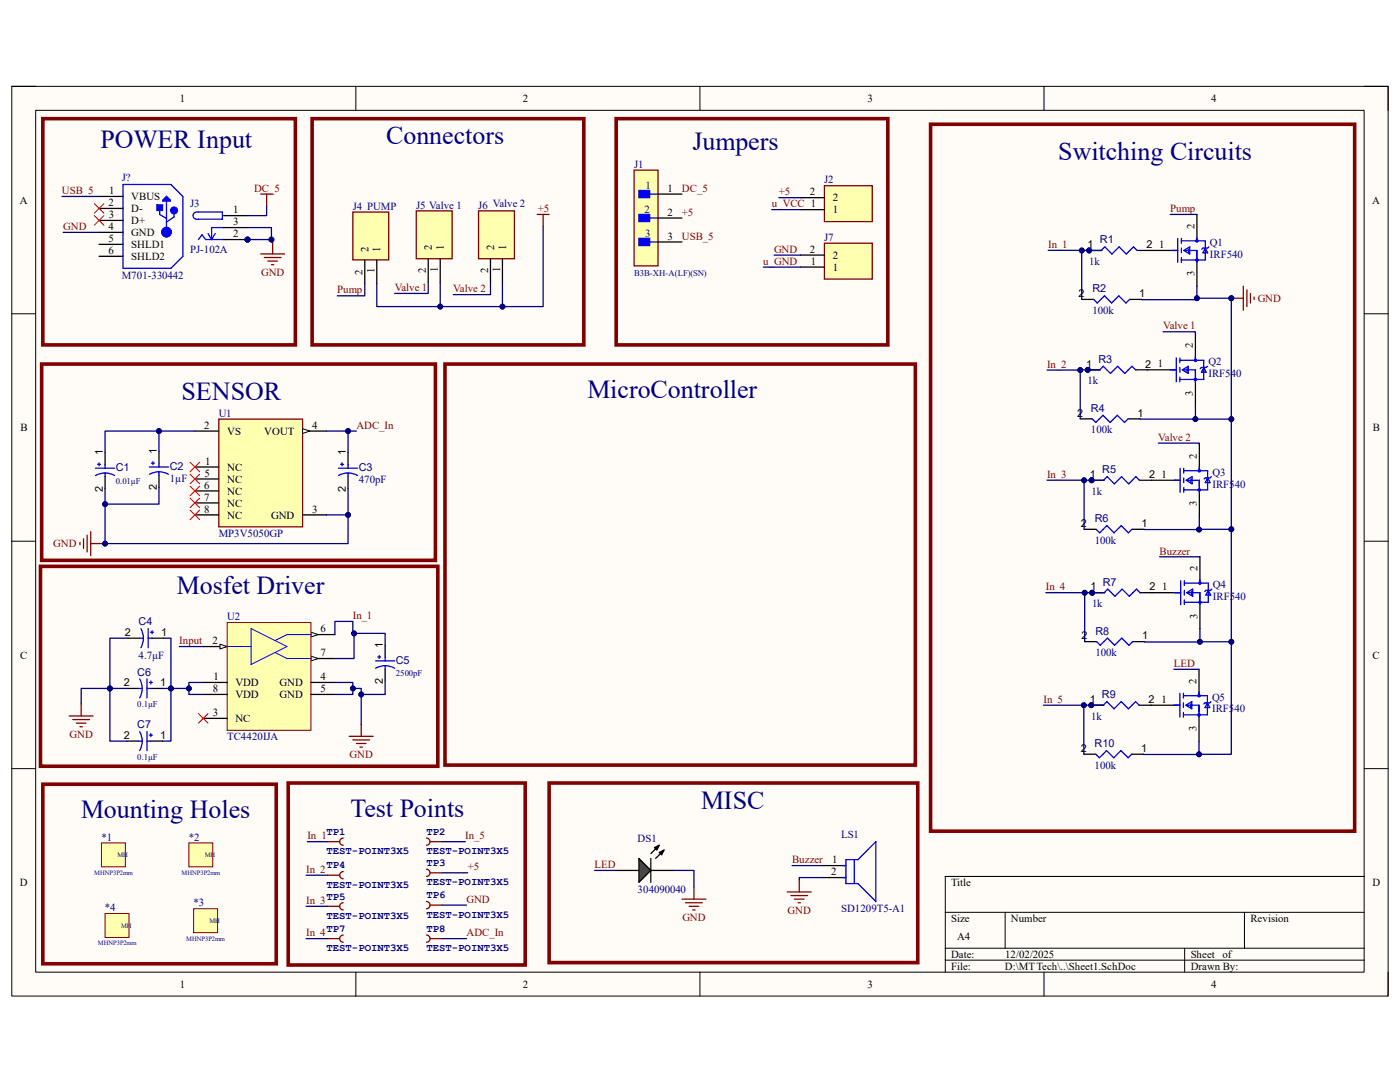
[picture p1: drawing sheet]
<svg xmlns="http://www.w3.org/2000/svg" width="279mm" height="216mm" viewBox="0 0 279 216" stroke-linecap="round" stroke-linejoin="round" font-family="sans-serif">
<path d="M2.3 17.2h274.7v181.6h-274.7z" fill-rule="evenodd" fill="#fffcf8"/>
<path d="M2.3 17.2h274.7v181.6h-274.7z" fill="none" stroke="#000" stroke-width=".2"/>
<path d="M7.1 22h265.1v172h-265.1z" fill-rule="evenodd" fill="#fffcf8"/>
<g fill="none" stroke="#000" stroke-width=".2">
<path d="M2.3 17.2h4.8M71 17.2v4.8M139.7 17.2v4.8M208.4 17.2v4.8M272.2 17.2h4.8v4.8M7.1 22h265.1v172h-265.1zM2.3 62.6h4.8M272.2 62.6h4.8M2.3 108h4.8M272.2 108h4.8M2.3 153.4h4.8M272.2 153.4h4.8"/>
<path d="M272.2 174.9h-83.6v19.1M71 194v4.8M139.7 194v4.8M188.6 182h83.6M188.6 189.2h83.6M188.6 191.6h83.6M200.6 182v7.2M208.4 194v4.8M236.4 189.2v4.8M248.4 182v7.2M277 194v4.8"/>
</g>
<path d="M20.2 168.2h4.8v4.8h-4.8z" fill-rule="evenodd" fill="#ffffb0"/>
<path d="M20.2 168.2h4.8v4.8h-4.8z" fill="none" stroke="#800000" stroke-width=".2"/>
<path d="M229.3 50h4.8M238.9 42.8v4.8M238.9 52.4v4.7M122.7 173.7h4.8M129.9 173.7h4.8M164 172.7h4.8M164.1 175.1h4.7" fill="none" stroke="#000" stroke-width=".25"/>
<g fill="none" stroke="#00f" stroke-width=".25">
<path d="M233.8 50h1.2M235 47.6v4.8M235.8 47.6v.9M235.8 49.5v1M235.8 51.4v1M235.8 48.1h4.7v3.8h-4.7M236.2 50l1.2-.7v1.4zM236.5 50h2.4v2.4M237.2 49.7v.8M238.9 47.3v.8M240.5 49.5l.5 1h-.9zM241.3 49.3l-.3 .2h-.9l-.3 .2"/>
<path d="M168.1 172.7h.7M168.1 175.1h.7M168.8 171.5h2.4l3.6-3.6v12l-3.6-3.6h-2.4zM170.5 171.5v4.8"/>
<circle cx="238.9" cy="51.9" r=".24"/>
<circle cx="238.9" cy="48.1" r=".24"/>
</g>
<path d="M127.5 171.3l2.4 2.4-2.4 2.4z" fill="#00bf00"/>
<path d="M127.5 171.3l2.4 2.4-2.4 2.4zM129.9 171.3v4.8M130.6 169.1l1-.4-.5 .9zM131.6 170.1l.9-.5-.5 1zM131.6 168.7l-1.7 1.6M132.5 169.6l-1.7 1.7" fill="none" stroke="#000" stroke-width=".25"/>
<path d="M130.6 169.1l1-.4-.5 .9zM131.6 170.1l.9-.5-.5 1z" fill="#000"/>
<path d="M43.7 83.6h16.7v21.5h-16.7z" fill-rule="evenodd" fill="#ffffb0"/>
<path d="M43.7 83.6h16.7v21.5h-16.7z" fill="none" stroke="#800000" stroke-width=".25"/>
<path d="M38.9 93.2h4.8M38.9 95.6h4.8M38.9 98h4.8M60.4 86h4.8M38.9 100.4h4.8M38.9 102.7h4.8" fill="none" stroke="#000" stroke-width=".25"/>
<path d="M60.4 85.5l1.4 .5-1.4 .5z" fill="#f8fcff"/>
<path d="M60.4 85.5l1.4 .5-1.4 .5z" fill="none" stroke="#000" stroke-width=".2"/>
<path d="M38.9 86h4.8M60.4 102.7h4.8" fill="none" stroke="#000" stroke-width=".25"/>
<circle cx="49.4" cy="47.8" r=".48" fill="#000080"/>
<circle cx="49.4" cy="47.8" r=".48" fill="none" stroke="#000080" stroke-width=".2"/>
<path d="M38.7 42.5l.6-.2h5.1v1.4h-4.8a.77 .77 0 0 1-.9-.2 .77 .77 0 0 1 0-1zM39.6 47.8l.7-1 .7 1h3.6M41.5 46.6l.7 1.2M42.9 46.6l-.7 1.2M44.6 45.4h-2.4v2.4" fill="none" stroke="#00f" stroke-width=".25"/>
<path d="M44.6 45.4h4.8M44.6 47.8h4.8" fill="none" stroke="#000" stroke-width=".25"/>
<circle cx="49.4" cy="47.8" r=".48" fill="#000080"/>
<circle cx="49.4" cy="47.8" r=".48" fill="none" stroke="#000080" stroke-width=".2"/>
<path d="M44.6 43h4.8" fill="none" stroke="#000" stroke-width=".25"/>
<path d="M185.7 24.8h84.7v141.1h-84.7z" fill="none" stroke="#800000" stroke-width=".72"/>
<path d="M65.4 167.9h2.4M68.5 167.2a.72 .72 0 0 0-.7 .7 .72 .72 0 0 0 .7 .8" fill="none" stroke="#800000" stroke-width=".25"/>
<circle cx="217.4" cy="50" r=".48" fill="#000080"/>
<circle cx="217.4" cy="50" r=".48" fill="none" stroke="#000080" stroke-width=".2"/>
<path d="M217.4 50h2.4M226.9 50h2.4" fill="none" stroke="#000" stroke-width=".25"/>
<circle cx="217.4" cy="50" r=".48" fill="#000080"/>
<circle cx="217.4" cy="50" r=".48" fill="none" stroke="#000080" stroke-width=".2"/>
<g fill="none" stroke="#00f" stroke-width=".25">
<path d="M218.3 59.7l.7 .8 1.4-1.5 1.4 1.5 1.5-1.5 1.4 1.5 .7-.8M219.8 50l.7-.7 1.4 1.4 1.4-1.4 1.5 1.4 1.4-1.4 .7 .7M233.6 73.8h1.1M234.7 71.4v4.8M235.5 71.4v1M235.5 73.3v1M235.5 75.2v1M235.5 71.9h4.7v3.8h-4.7M235.9 73.8l1.2-.7v1.4zM236.2 73.8h2.4v2.4M236.9 73.6v.7M238.6 71.2v.7"/>
<path d="M240.2 73.3l.5 1h-.9zM241 73.1l-.3 .2h-.9l-.3 .3"/>
<circle cx="238.6" cy="71.9" r=".24"/>
<circle cx="238.6" cy="75.7" r=".24"/>
</g>
<path d="M215.9 59.7h2.4M225.4 59.7h2.4M229 73.8h4.8M238.6 66.6v4.8M238.6 76.2v4.8" fill="none" stroke="#000" stroke-width=".25"/>
<circle cx="217.1" cy="73.8" r=".48" fill="#000080"/>
<circle cx="217.1" cy="73.8" r=".48" fill="none" stroke="#000080" stroke-width=".2"/>
<path d="M217.1 73.8h2.4M226.6 73.8h2.4" fill="none" stroke="#000" stroke-width=".25"/>
<circle cx="217.1" cy="73.8" r=".48" fill="#000080"/>
<circle cx="217.1" cy="73.8" r=".48" fill="none" stroke="#000080" stroke-width=".2"/>
<g fill="none" stroke="#00f" stroke-width=".25">
<path d="M219.5 73.8l.7-.7 1.4 1.4 1.4-1.4 1.5 1.4 1.4-1.4 .7 .7M218 83.6l.7 .7 1.4-1.4 1.5 1.4 1.4-1.4 1.4 1.4 .7-.7M234.3 95.8h1.2M235.5 93.4v4.8M236.2 93.4v1M236.2 95.4v.9M236.2 97.3v.9M236.2 93.9h4.8v3.8h-4.8M236.7 95.8l1.2-.7v1.5zM237 95.8h2.4v2.4M237.7 95.6v.7M239.4 93.2v.7"/>
<path d="M241 95.4l.5 .9h-1zM241.7 95.1l-.2 .3h-1l-.2 .2"/>
<circle cx="239.3" cy="97.8" r=".24"/>
<circle cx="239.3" cy="93.9" r=".24"/>
</g>
<path d="M215.6 83.6h2.4M225.1 83.6h2.4M229.8 95.8h4.8M239.4 88.7v4.7M239.4 98.2v4.8" fill="none" stroke="#000" stroke-width=".25"/>
<circle cx="217.8" cy="95.8" r=".48" fill="#000080"/>
<circle cx="217.8" cy="95.8" r=".48" fill="none" stroke="#000080" stroke-width=".2"/>
<path d="M217.8 95.8h2.4M227.4 95.8h2.4" fill="none" stroke="#000" stroke-width=".25"/>
<circle cx="217.8" cy="95.8" r=".48" fill="#000080"/>
<circle cx="217.8" cy="95.8" r=".48" fill="none" stroke="#000080" stroke-width=".2"/>
<g fill="none" stroke="#00f" stroke-width=".25">
<path d="M220.2 95.8l.8-.7 1.4 1.5 1.4-1.5 1.5 1.5 1.4-1.5 .7 .7M218.7 105.6l.8 .7 1.4-1.4 1.4 1.4 1.5-1.4 1.4 1.4 .7-.7M234.5 118.3h1.1M235.6 115.9v4.7M236.4 115.9v.9M236.4 117.8v.9M236.4 119.7v.9M236.4 116.4h4.7v3.8h-4.7M236.8 118.3l1.2-.8v1.5zM237.1 118.3h2.4v2.3M237.8 118v.7M239.5 115.6v.8"/>
<path d="M241.1 117.8l.5 .9h-.9zM241.9 117.5l-.3 .3h-.9l-.3 .2"/>
<circle cx="239.5" cy="116.4" r=".24"/>
<circle cx="239.5" cy="120.2" r=".24"/>
</g>
<path d="M216.4 105.6h2.3M225.9 105.6h2.4M229.9 118.3h4.8M239.5 111.1v4.8M239.5 120.6v4.8" fill="none" stroke="#000" stroke-width=".25"/>
<circle cx="218" cy="118.3" r=".48" fill="#000080"/>
<circle cx="218" cy="118.3" r=".48" fill="none" stroke="#000080" stroke-width=".2"/>
<path d="M218 118.3h2.4M227.5 118.3h2.4" fill="none" stroke="#000" stroke-width=".25"/>
<circle cx="218" cy="118.3" r=".48" fill="#000080"/>
<circle cx="218" cy="118.3" r=".48" fill="none" stroke="#000080" stroke-width=".2"/>
<g fill="none" stroke="#00f" stroke-width=".25">
<path d="M220.4 118.3l.7-.8 1.4 1.5 1.4-1.5 1.5 1.5 1.4-1.5 .7 .8M218.9 128l.7 .8 1.4-1.5 1.4 1.5 1.5-1.5 1.4 1.5 .7-.8M235.5 138.3v4.8M236.2 138.3v1M236.2 138.8h4.8v3.8h-4.8M239.3 138.1v.7M234.3 140.7h1.2M236.2 140.2v1M236.2 142.2v.9M236.7 140.7l1.1-.7v1.4zM236.9 140.7h2.4v2.4M237.6 140.5v.7"/>
<path d="M241 140.2l.4 1h-.9zM241.7 140l-.3 .2h-.9l-.3 .3"/>
<circle cx="239.3" cy="138.8" r=".24"/>
<circle cx="239.3" cy="142.6" r=".24"/>
</g>
<path d="M216.5 128h2.4M226 128h2.4M239.3 133.6v4.7M229.7 140.7h4.8M239.3 143.1v4.8" fill="none" stroke="#000" stroke-width=".25"/>
<circle cx="217.8" cy="140.7" r=".48" fill="#000080"/>
<circle cx="217.8" cy="140.7" r=".48" fill="none" stroke="#000080" stroke-width=".2"/>
<path d="M217.8 140.7h2.4M227.3 140.7h2.4" fill="none" stroke="#000" stroke-width=".25"/>
<circle cx="217.8" cy="140.7" r=".48" fill="#000080"/>
<circle cx="217.8" cy="140.7" r=".48" fill="none" stroke="#000080" stroke-width=".2"/>
<path d="M218.7 150.5l.7 .7 1.4-1.4 1.5 1.4 1.4-1.4 1.4 1.4 .7-.7M220.2 140.7l.7-.7 1.4 1.4 1.5-1.4 1.4 1.4 1.4-1.4 .7 .7" fill="none" stroke="#00f" stroke-width=".25"/>
<path d="M216.3 150.5h2.4M225.8 150.5h2.4" fill="none" stroke="#000" stroke-width=".25"/>
<path d="M245.7 59.5h2.4M248.1 57.1v4.8M248.8 57.8v3.4M249.6 58.6v1.9M250.3 59.3v.4" fill="none" stroke="#800000" stroke-width=".25"/>
<circle cx="245.7" cy="59.5" r=".48" fill="#000080"/>
<circle cx="245.7" cy="59.5" r=".48" fill="none" stroke="#000080" stroke-width=".2"/>
<path d="M37.7 168.2h4.8v4.8h-4.8z" fill-rule="evenodd" fill="#ffffb0"/>
<path d="M37.7 168.2h4.8v4.8h-4.8z" fill="none" stroke="#800000" stroke-width=".2"/>
<path d="M21 182.3h4.7v4.8h-4.7z" fill-rule="evenodd" fill="#ffffb0"/>
<path d="M21 182.3h4.7v4.8h-4.7z" fill="none" stroke="#800000" stroke-width=".2"/>
<path d="M38.6 181.3h4.8v4.8h-4.8z" fill-rule="evenodd" fill="#ffffb0"/>
<path d="M38.6 181.3h4.8v4.8h-4.8z" fill="none" stroke="#800000" stroke-width=".2"/>
<path d="M8.6 23.7h50.3v45.1h-50.3zM62.3 23.7h54.2v45.1h-54.2zM8.3 72.6h78.6v39.2h-78.6zM88.8 72.6h93.9v80.1h-93.9zM8.6 156.5h46.5v35.8h-46.5zM57.5 156.2h47.3v36.4h-47.3zM109.6 156.2h73.6v35.9h-73.6z" fill="none" stroke="#800000" stroke-width=".72"/>
<path d="M52 38.7h2.4M53.2 38.7v2.4M52 50.7h4.8M52.7 51.4h3.4M53.5 52.1h1.9M54.2 52.8h.4M54.4 48.3v2.4" fill="none" stroke="#800000" stroke-width=".25"/>
<path d="M40.6 129h4.7" fill="none" stroke="#000" stroke-width=".25"/>
<path d="M43.9 128.5l1.4 .5-1.4 .5z" fill="#f8fcff"/>
<path d="M43.9 128.5l1.4 .5-1.4 .5z" fill="none" stroke="#000" stroke-width=".2"/>
<path d="M62.1 126.6h4.7" fill="none" stroke="#000" stroke-width=".25"/>
<path d="M62.1 126.1l1.4 .5-1.4 .5z" fill="#f8fcff"/>
<path d="M62.1 126.1l1.4 .5-1.4 .5z" fill="none" stroke="#000" stroke-width=".2"/>
<path d="M62.1 131.4h4.7" fill="none" stroke="#000" stroke-width=".25"/>
<path d="M62.1 130.9l1.4 .5-1.4 .5z" fill="#f8fcff"/>
<path d="M62.1 130.9l1.4 .5-1.4 .5z" fill="none" stroke="#000" stroke-width=".2"/>
<path d="M45.3 124.2h16.8v21.5h-16.8z" fill-rule="evenodd" fill="#ffffb0"/>
<path d="M45.3 124.2h16.8v21.5h-16.8z" fill="none" stroke="#800000" stroke-width=".2"/>
<path d="M45.3 129h4.8M50.1 125.4l7.2 3.6-7.2 3.6zM54.9 130.2l2.4 1.2h4.8M62.1 126.6h-4.8l-2.4 1.2" fill="none" stroke="#00f" stroke-width=".2"/>
<g fill="none" stroke="#000" stroke-width=".25">
<path d="M21 90.3v2.4M21 95.1v2.4M31.7 90.1v2.4M31.7 94.9v2.3M69.5 90.3v2.4M69.5 95.1v2.4M25.3 137.4h2.4M25.5 127.3h2.4M30.1 137.4h2.3M30.3 127.3h2.4M40.6 136.2h4.7M40.6 138.6h4.7"/>
<path d="M62.1 136.2h4.7M62.1 138.6h4.7M76.9 128.8v2.4M76.9 133.6v2.3M25.3 147.9h2.4M30.1 147.9h2.3M40.6 143.3h4.7"/>
</g>
<g fill="none" stroke="#00f" stroke-width=".25">
<path d="M19.1 93.4h3.8M19.5 92.6h.6M19.8 92.4v.5M21 94.4l-.8 .1-1.1 .4M21 94.4l.8 .1 1.1 .4M21 92.7v.7M21 94.4v.7M29.8 93.2h3.8M30.2 92.4h.6M30.5 92.1v.6M31.7 94.1l.8 .1 1.1 .4M31.7 94.1l-.8 .1-1.1 .4"/>
<path d="M31.7 92.5v.7M31.7 94.1v.8M67.5 93.4h3.9M68 92.6h.6M68.3 92.4v.5M69.5 94.4l-.8 .1-1.1 .4M69.5 94.4l.7 .1 1.2 .4M69.5 92.7v.7M69.5 94.4v.7M27.7 137.4h.7M27.9 135.5l.4 1.1 .1 .8M27.9 127.3h.7"/>
<path d="M28.1 125.4l.4 1.2 .1 .7M28.4 137.4l-.1 .8-.4 1.1M28.6 127.3l-.1 .8-.4 1.1M29.3 135.5v3.8M29.3 137.4h.8M29.6 125.4v3.8M29.6 127.3h.7M29.8 136.2h.6M30.1 126.1h.5M30.1 135.9v.6M30.3 125.8v.6M75 131.9h3.8"/>
<path d="M75.4 131.1h.6M75.7 130.8v.6M76.9 132.8l-1.2 .2-.7 .3M76.9 132.8l1.1 .2 .8 .3M76.9 131.2v.7M76.9 132.8v.8M27.7 147.9h.7M27.9 146l.4 1.1 .1 .8M28.4 147.9l-.1 .8-.4 1.1M29.3 146v3.8M29.3 147.9h.8M29.8 146.7h.6"/>
<path d="M30.1 146.4v.6"/>
</g>
<path d="M37.9 92.2l1.9 1.9M37.9 94.6l1.9 1.9M37.9 97l1.9 1.9M37.9 99.4l1.9 1.9M39.8 92.2l-1.9 1.9M39.8 94.6l-1.9 1.9M39.8 97l-1.9 1.9M39.8 99.4l-1.9 1.9M37.9 101.8l1.9 1.9M39.8 101.8l-1.9 1.9M39.6 142.4l1.9 1.9M41.5 142.4l-1.9 1.9" fill="none" stroke="#f00" stroke-width=".2"/>
<g fill="none" stroke="#800000" stroke-width=".25">
<path d="M16 108.2v.5M16.7 107.5v1.9M17.4 106.8v3.3M18.1 106.1v4.8M18.1 108.5h2.4M13.8 142.9h4.8M14.5 143.6h3.4M15.2 144.3h2M16 145h.4M16.2 140.5v2.4M69.7 146.9h4.8M70.4 147.6h3.4"/>
<path d="M71.1 148.4h1.9M71.9 149.1h.4M72.1 144.5v2.4"/>
</g>
<path d="M8.1 113h79.3v39.9h-79.3z" fill="none" stroke="#800000" stroke-width=".72"/>
<path d="M70.4 42.3h7.2v9.6h-7.2z" fill-rule="evenodd" fill="#ffffb0"/>
<path d="M70.4 42.3h7.2v9.6h-7.2z" fill="none" stroke="#800000" stroke-width=".25"/>
<path d="M72.8 51.9v4.7M75.2 51.9v4.7" fill="none" stroke="#000" stroke-width=".25"/>
<path d="M83.1 42.1h7.1v9.5h-7.1z" fill-rule="evenodd" fill="#ffffb0"/>
<path d="M83.1 42.1h7.1v9.5h-7.1z" fill="none" stroke="#800000" stroke-width=".25"/>
<path d="M85.5 51.6v4.8M87.9 51.6v4.8" fill="none" stroke="#000" stroke-width=".25"/>
<path d="M95.5 42.1h7.2v9.5h-7.2z" fill-rule="evenodd" fill="#ffffb0"/>
<g fill="none" stroke="#800000" stroke-width=".25">
<path d="M95.5 42.1h7.2v9.5h-7.2zM107.2 42.8h2.4M108.4 42.8v2.4M65.4 174.6h2.4M68.5 173.9a.72 .72 0 0 0-.7 .7 .72 .72 0 0 0 .7 .8M85.1 167.2a.72 .72 0 0 1 .7 .7 .72 .72 0 0 1-.7 .8M85.1 173.4a.72 .72 0 0 1 .7 .8 .72 .72 0 0 1-.7 .7M85.1 179.9a.72 .72 0 0 1 .7 .7 .72 .72 0 0 1-.7 .7M85.8 167.9h2.4M85.8 174.2h2.4M136.1 179.4h4.8M138.5 177v2.4"/>
<path d="M157.1 178h4.8M157.8 178.7h3.4M158.6 179.4h1.9M159.5 175.6v2.4M65.4 180.8h2.4M65.4 187.3h2.4M68.5 180.1a.72 .72 0 0 0-.7 .7 .72 .72 0 0 0 .7 .8M68.5 186.6a.72 .72 0 0 0-.7 .7 .72 .72 0 0 0 .7 .7M85.1 186.6a.72 .72 0 0 1 .7 .7 .72 .72 0 0 1-.7 .7M85.8 187.3h2.4M85.8 180.6h2.4M136.8 180.1h3.4"/>
<path d="M137.5 180.8h1.9M138.3 181.6h.4M159.3 180.1h.4"/>
</g>
<path d="M97.9 51.6v4.8M100.3 51.6v4.8" fill="none" stroke="#000" stroke-width=".25"/>
<path d="M123 23.7h54.2v45.1h-54.2z" fill="none" stroke="#800000" stroke-width=".72"/>
<path d="M164.5 37.1h9.6v7.1h-9.6z" fill-rule="evenodd" fill="#ffffb0"/>
<path d="M164.5 37.1h9.6v7.1h-9.6z" fill="none" stroke="#800000" stroke-width=".25"/>
<path d="M159.7 39.4h4.8M159.7 41.8h4.8" fill="none" stroke="#000" stroke-width=".25"/>
<path d="M164.5 48.5h9.6v7.2h-9.6z" fill-rule="evenodd" fill="#ffffb0"/>
<path d="M164.5 48.5h9.6v7.2h-9.6z" fill="none" stroke="#800000" stroke-width=".25"/>
<path d="M159.7 53.3h4.8M159.7 50.9h4.8" fill="none" stroke="#000" stroke-width=".25"/>
<path d="M126.5 33.9h4.8v19.2h-4.8z" fill-rule="evenodd" fill="#ffffb0"/>
<path d="M126.5 33.9h4.8v19.2h-4.8z" fill="none" stroke="#800000" stroke-width=".25"/>
<path d="M127.5 38h2.2v1.4h-2.2z" fill-rule="evenodd" fill="#00f"/>
<path d="M127.5 38h2.2v1.4h-2.2zM129.7 38.7h1.6" fill="none" stroke="#00f" stroke-width=".25"/>
<path d="M127.5 42.8h2.2v1.4h-2.2z" fill-rule="evenodd" fill="#00f"/>
<path d="M127.5 42.8h2.2v1.4h-2.2zM129.7 43.5h1.6" fill="none" stroke="#00f" stroke-width=".25"/>
<path d="M127.5 47.6h2.2v1.4h-2.2z" fill-rule="evenodd" fill="#00f"/>
<path d="M24.6 36.8h9.5l2.4 2.4v11.9l-2.4 2.4M32.7 39.9h1.3M33.2 39.2l.8 .7v.2h-1.5v-.2zM33.2 39.4l.4 .3h-.7l.3-.2M31.9 41.7v1.1l1.3 .8M33.2 40.1v6.2M34.7 42.4v.9l-1.5 1M127.5 47.6h2.2v1.4h-2.2zM129.7 48.3h1.6" fill="none" stroke="#00f" stroke-width=".25"/>
<path d="M19.8 39.2h4.8M131.3 38.7h4.8M19.8 41.6h4.8M19.8 44h4.8M19.8 46.4h4.8M19.8 48.8h4.8M19.8 51.1h4.8M131.3 43.5h4.8M131.3 48.3h4.8" fill="none" stroke="#000" stroke-width=".25"/>
<path d="M31.3 40.9h1.1v1.1h-1.1z" fill-rule="evenodd" fill="#00f"/>
<path d="M24.6 36.8v16.7h9.5M31.3 40.9h1.1v1.1h-1.1z" fill="none" stroke="#00f" stroke-width=".25"/>
<g fill="none" stroke="#00f" stroke-width="1.2">
<circle cx="33.2" cy="46.3" r=".48"/>
<circle cx="34.7" cy="42" r=".19"/>
</g>
<path d="M18.8 40.6l1.9 1.9M18.8 43l1.9 1.9M20.7 40.6l-1.9 1.9M20.7 43l-1.9 1.9" fill="none" stroke="#f00" stroke-width=".2"/>
<path d="M209.2 50h10.7" fill="none" stroke="#000080" stroke-width=".25"/>
<circle cx="215.9" cy="50" r=".48" fill="#000080"/>
<circle cx="215.9" cy="50" r=".48" fill="none" stroke="#000080" stroke-width=".2"/>
<circle cx="217.4" cy="50" r=".48" fill="#000080"/>
<circle cx="217.4" cy="50" r=".48" fill="none" stroke="#000080" stroke-width=".2"/>
<path d="M215.9 50v9.7" fill="none" stroke="#000080" stroke-width=".25"/>
<circle cx="215.9" cy="50" r=".48" fill="#000080"/>
<circle cx="215.9" cy="50" r=".48" fill="none" stroke="#000080" stroke-width=".2"/>
<path d="M209 95.8h11.4" fill="none" stroke="#000080" stroke-width=".25"/>
<circle cx="216.4" cy="95.8" r=".48" fill="#000080"/>
<circle cx="216.4" cy="95.8" r=".48" fill="none" stroke="#000080" stroke-width=".2"/>
<circle cx="217.8" cy="95.8" r=".48" fill="#000080"/>
<circle cx="217.8" cy="95.8" r=".48" fill="none" stroke="#000080" stroke-width=".2"/>
<path d="M216.4 95.8v9.8" fill="none" stroke="#000080" stroke-width=".25"/>
<circle cx="216.4" cy="95.8" r=".48" fill="#000080"/>
<circle cx="216.4" cy="95.8" r=".48" fill="none" stroke="#000080" stroke-width=".2"/>
<path d="M208.7 118.3h11.8" fill="none" stroke="#000080" stroke-width=".25"/>
<circle cx="216.5" cy="118.3" r=".48" fill="#000080"/>
<circle cx="216.5" cy="118.3" r=".48" fill="none" stroke="#000080" stroke-width=".2"/>
<circle cx="218" cy="118.3" r=".48" fill="#000080"/>
<circle cx="218" cy="118.3" r=".48" fill="none" stroke="#000080" stroke-width=".2"/>
<path d="M216.5 118.3v9.7" fill="none" stroke="#000080" stroke-width=".25"/>
<circle cx="216.5" cy="118.3" r=".48" fill="#000080"/>
<circle cx="216.5" cy="118.3" r=".48" fill="none" stroke="#000080" stroke-width=".2"/>
<path d="M239.5 125.4v2.7l-11.1-.1" fill="none" stroke="#000080" stroke-width=".25"/>
<circle cx="239.5" cy="128.1" r=".48" fill="#000080"/>
<circle cx="239.5" cy="128.1" r=".48" fill="none" stroke="#000080" stroke-width=".2"/>
<path d="M208.2 140.7h12.1" fill="none" stroke="#000080" stroke-width=".25"/>
<circle cx="216.3" cy="140.7" r=".48" fill="#000080"/>
<circle cx="216.3" cy="140.7" r=".48" fill="none" stroke="#000080" stroke-width=".2"/>
<circle cx="217.8" cy="140.7" r=".48" fill="#000080"/>
<circle cx="217.8" cy="140.7" r=".48" fill="none" stroke="#000080" stroke-width=".2"/>
<path d="M216.3 140.7v9.8" fill="none" stroke="#000080" stroke-width=".25"/>
<circle cx="216.3" cy="140.7" r=".48" fill="#000080"/>
<circle cx="216.3" cy="140.7" r=".48" fill="none" stroke="#000080" stroke-width=".2"/>
<path d="M238.9 57.1v2.4" fill="none" stroke="#000080" stroke-width=".25"/>
<circle cx="238.9" cy="59.5" r=".48" fill="#000080"/>
<circle cx="238.9" cy="59.5" r=".48" fill="none" stroke="#000080" stroke-width=".2"/>
<path d="M238.6 81v2.6" fill="none" stroke="#000080" stroke-width=".25"/>
<circle cx="238.6" cy="83.6" r=".48" fill="#000080"/>
<circle cx="238.6" cy="83.6" r=".48" fill="none" stroke="#000080" stroke-width=".2"/>
<path d="M245.7 59.5v24.1h-18.2" fill="none" stroke="#000080" stroke-width=".25"/>
<circle cx="238.6" cy="83.6" r=".48" fill="#000080"/>
<circle cx="238.6" cy="83.6" r=".48" fill="none" stroke="#000080" stroke-width=".2"/>
<circle cx="245.7" cy="83.6" r=".48" fill="#000080"/>
<circle cx="245.7" cy="83.6" r=".48" fill="none" stroke="#000080" stroke-width=".2"/>
<circle cx="245.7" cy="59.5" r=".48" fill="#000080"/>
<circle cx="245.7" cy="59.5" r=".48" fill="none" stroke="#000080" stroke-width=".2"/>
<path d="M239.3 147.9v2.6" fill="none" stroke="#000080" stroke-width=".25"/>
<circle cx="239.3" cy="150.5" r=".48" fill="#000080"/>
<circle cx="239.3" cy="150.5" r=".48" fill="none" stroke="#000080" stroke-width=".2"/>
<path d="M245.7 59.5h-6.8v.3l-11.1-.1" fill="none" stroke="#000080" stroke-width=".25"/>
<circle cx="238.9" cy="59.5" r=".48" fill="#000080"/>
<circle cx="238.9" cy="59.5" r=".48" fill="none" stroke="#000080" stroke-width=".2"/>
<circle cx="245.7" cy="59.5" r=".48" fill="#000080"/>
<circle cx="245.7" cy="59.5" r=".48" fill="none" stroke="#000080" stroke-width=".2"/>
<path d="M245.7 128.1v22.4h-17.5" fill="none" stroke="#000080" stroke-width=".25"/>
<circle cx="239.3" cy="150.5" r=".48" fill="#000080"/>
<circle cx="239.3" cy="150.5" r=".48" fill="none" stroke="#000080" stroke-width=".2"/>
<circle cx="245.7" cy="128.1" r=".48" fill="#000080"/>
<circle cx="245.7" cy="128.1" r=".48" fill="none" stroke="#000080" stroke-width=".2"/>
<path d="M245.7 105.6v22.5h-6.2" fill="none" stroke="#000080" stroke-width=".25"/>
<circle cx="239.5" cy="128.1" r=".48" fill="#000080"/>
<circle cx="239.5" cy="128.1" r=".48" fill="none" stroke="#000080" stroke-width=".2"/>
<circle cx="245.7" cy="128.1" r=".48" fill="#000080"/>
<circle cx="245.7" cy="128.1" r=".48" fill="none" stroke="#000080" stroke-width=".2"/>
<circle cx="245.7" cy="105.6" r=".48" fill="#000080"/>
<circle cx="245.7" cy="105.6" r=".48" fill="none" stroke="#000080" stroke-width=".2"/>
<path d="M245.7 83.6v22l-6.4 .1" fill="none" stroke="#000080" stroke-width=".25"/>
<circle cx="239.3" cy="105.7" r=".48" fill="#000080"/>
<circle cx="239.3" cy="105.7" r=".48" fill="none" stroke="#000080" stroke-width=".2"/>
<circle cx="245.7" cy="105.6" r=".48" fill="#000080"/>
<circle cx="245.7" cy="105.6" r=".48" fill="none" stroke="#000080" stroke-width=".2"/>
<circle cx="245.7" cy="83.6" r=".48" fill="#000080"/>
<circle cx="245.7" cy="83.6" r=".48" fill="none" stroke="#000080" stroke-width=".2"/>
<path d="M239.4 103v2.7l-11.1-.1" fill="none" stroke="#000080" stroke-width=".25"/>
<circle cx="239.3" cy="105.7" r=".48" fill="#000080"/>
<circle cx="239.3" cy="105.7" r=".48" fill="none" stroke="#000080" stroke-width=".2"/>
<path d="M49.4 45.4h4.8v2.9h.2M233.6 42.8h5.3M232.1 66.2h6.5v.4M231.2 88.4h8.2v.3M231.4 111.1h8.1M234.3 133.6h5" fill="none" stroke="#000080" stroke-width=".25"/>
<circle cx="54.2" cy="47.8" r=".48" fill="#000080"/>
<circle cx="54.2" cy="47.8" r=".48" fill="none" stroke="#000080" stroke-width=".2"/>
<path d="M49.2 47.8h.2" fill="none" stroke="#000080" stroke-width=".25"/>
<circle cx="49.4" cy="47.8" r=".48" fill="#000080"/>
<circle cx="49.4" cy="47.8" r=".48" fill="none" stroke="#000080" stroke-width=".2"/>
<path d="M49.4 47.8h4.8" fill="none" stroke="#000080" stroke-width=".25"/>
<circle cx="54.2" cy="47.8" r=".48" fill="#000080"/>
<circle cx="54.2" cy="47.8" r=".48" fill="none" stroke="#000080" stroke-width=".2"/>
<circle cx="49.4" cy="47.8" r=".48" fill="#000080"/>
<circle cx="49.4" cy="47.8" r=".48" fill="none" stroke="#000080" stroke-width=".2"/>
<path d="M53.2 41.1v1.9h-3.8M38.9 86h-17.9v4.3" fill="none" stroke="#000080" stroke-width=".25"/>
<circle cx="31.7" cy="86" r=".48" fill="#000080"/>
<circle cx="31.7" cy="86" r=".48" fill="none" stroke="#000080" stroke-width=".2"/>
<path d="M31.7 97.2v3.4h-10.7v-3.1" fill="none" stroke="#000080" stroke-width=".25"/>
<circle cx="21" cy="100.6" r=".48" fill="#000080"/>
<circle cx="21" cy="100.6" r=".48" fill="none" stroke="#000080" stroke-width=".2"/>
<path d="M69.5 97.5v5.2h-4.3" fill="none" stroke="#000080" stroke-width=".25"/>
<circle cx="69.5" cy="102.7" r=".48" fill="#000080"/>
<circle cx="69.5" cy="102.7" r=".48" fill="none" stroke="#000080" stroke-width=".2"/>
<path d="M31.7 86v4.1" fill="none" stroke="#000080" stroke-width=".25"/>
<circle cx="31.7" cy="86" r=".48" fill="#000080"/>
<circle cx="31.7" cy="86" r=".48" fill="none" stroke="#000080" stroke-width=".2"/>
<path d="M21 100.6v7.9" fill="none" stroke="#000080" stroke-width=".25"/>
<circle cx="21" cy="108.5" r=".48" fill="#000080"/>
<circle cx="21" cy="108.5" r=".48" fill="none" stroke="#000080" stroke-width=".2"/>
<circle cx="21" cy="100.6" r=".48" fill="#000080"/>
<circle cx="21" cy="100.6" r=".48" fill="none" stroke="#000080" stroke-width=".2"/>
<path d="M69.5 102.7v5.8h-49" fill="none" stroke="#000080" stroke-width=".25"/>
<circle cx="21" cy="108.5" r=".48" fill="#000080"/>
<circle cx="21" cy="108.5" r=".48" fill="none" stroke="#000080" stroke-width=".2"/>
<circle cx="69.5" cy="102.7" r=".48" fill="#000080"/>
<circle cx="69.5" cy="102.7" r=".48" fill="none" stroke="#000080" stroke-width=".2"/>
<path d="M65.2 86h5.9" fill="none" stroke="#000080" stroke-width=".25"/>
<circle cx="69.5" cy="86" r=".48" fill="#000080"/>
<circle cx="69.5" cy="86" r=".48" fill="none" stroke="#000080" stroke-width=".2"/>
<path d="M69.5 86v4.3" fill="none" stroke="#000080" stroke-width=".25"/>
<circle cx="69.5" cy="86" r=".48" fill="#000080"/>
<circle cx="69.5" cy="86" r=".48" fill="none" stroke="#000080" stroke-width=".2"/>
<path d="M32.4 137.4h1.7M35.8 129h4.8" fill="none" stroke="#000080" stroke-width=".25"/>
<circle cx="34.1" cy="137.4" r=".48" fill="#000080"/>
<circle cx="34.1" cy="137.4" r=".48" fill="none" stroke="#000080" stroke-width=".2"/>
<path d="M32.7 127.3h1.4v20.6h-1.7" fill="none" stroke="#000080" stroke-width=".25"/>
<circle cx="34.1" cy="137.4" r=".48" fill="#000080"/>
<circle cx="34.1" cy="137.4" r=".48" fill="none" stroke="#000080" stroke-width=".2"/>
<path d="M40.6 136.2h-2.9v1.2" fill="none" stroke="#000080" stroke-width=".25"/>
<circle cx="37.7" cy="137.4" r=".48" fill="#000080"/>
<circle cx="37.7" cy="137.4" r=".48" fill="none" stroke="#000080" stroke-width=".2"/>
<path d="M25.5 127.3h-3.6v20.6h3.4" fill="none" stroke="#000080" stroke-width=".25"/>
<circle cx="21.9" cy="137.4" r=".48" fill="#000080"/>
<circle cx="21.9" cy="137.4" r=".48" fill="none" stroke="#000080" stroke-width=".2"/>
<path d="M21.9 137.4h3.4" fill="none" stroke="#000080" stroke-width=".25"/>
<circle cx="21.9" cy="137.4" r=".48" fill="#000080"/>
<circle cx="21.9" cy="137.4" r=".48" fill="none" stroke="#000080" stroke-width=".2"/>
<path d="M34.1 137.4h3.6v1.2h2.9" fill="none" stroke="#000080" stroke-width=".25"/>
<circle cx="34.1" cy="137.4" r=".48" fill="#000080"/>
<circle cx="34.1" cy="137.4" r=".48" fill="none" stroke="#000080" stroke-width=".2"/>
<circle cx="37.7" cy="137.4" r=".48" fill="#000080"/>
<circle cx="37.7" cy="137.4" r=".48" fill="none" stroke="#000080" stroke-width=".2"/>
<path d="M66.8 136.2h3.6v2.4h-3.6" fill="none" stroke="#000080" stroke-width=".25"/>
<circle cx="70.4" cy="137.4" r=".48" fill="#000080"/>
<circle cx="70.4" cy="137.4" r=".48" fill="none" stroke="#000080" stroke-width=".2"/>
<path d="M70.4 137.4h1.7v7.1" fill="none" stroke="#000080" stroke-width=".25"/>
<circle cx="70.4" cy="137.4" r=".48" fill="#000080"/>
<circle cx="70.4" cy="137.4" r=".48" fill="none" stroke="#000080" stroke-width=".2"/>
<circle cx="72.1" cy="138.6" r=".48" fill="#000080"/>
<circle cx="72.1" cy="138.6" r=".48" fill="none" stroke="#000080" stroke-width=".2"/>
<path d="M21.9 137.4h-5.7v3.1" fill="none" stroke="#000080" stroke-width=".25"/>
<circle cx="21.9" cy="137.4" r=".48" fill="#000080"/>
<circle cx="21.9" cy="137.4" r=".48" fill="none" stroke="#000080" stroke-width=".2"/>
<path d="M66.8 126.6v-2.6h3.6v2.4h.3v5h-3.9" fill="none" stroke="#000080" stroke-width=".25"/>
<circle cx="70.7" cy="126.4" r=".48" fill="#000080"/>
<circle cx="70.7" cy="126.4" r=".48" fill="none" stroke="#000080" stroke-width=".2"/>
<path d="M76.9 135.9v2.7h-4.8" fill="none" stroke="#000080" stroke-width=".25"/>
<circle cx="72.1" cy="138.6" r=".48" fill="#000080"/>
<circle cx="72.1" cy="138.6" r=".48" fill="none" stroke="#000080" stroke-width=".2"/>
<path d="M70.7 126.4h6.2v2.4" fill="none" stroke="#000080" stroke-width=".25"/>
<circle cx="70.7" cy="126.4" r=".48" fill="#000080"/>
<circle cx="70.7" cy="126.4" r=".48" fill="none" stroke="#000080" stroke-width=".2"/>
<path d="M108.4 45.2v16h-33.2v-4.6" fill="none" stroke="#000080" stroke-width=".25"/>
<circle cx="87.9" cy="61.2" r=".48" fill="#000080"/>
<circle cx="87.9" cy="61.2" r=".48" fill="none" stroke="#000080" stroke-width=".2"/>
<circle cx="100.3" cy="61.2" r=".48" fill="#000080"/>
<circle cx="100.3" cy="61.2" r=".48" fill="none" stroke="#000080" stroke-width=".2"/>
<path d="M87.9 56.4v4.8" fill="none" stroke="#000080" stroke-width=".25"/>
<circle cx="87.9" cy="61.2" r=".48" fill="#000080"/>
<circle cx="87.9" cy="61.2" r=".48" fill="none" stroke="#000080" stroke-width=".2"/>
<path d="M100.3 56.4v4.8" fill="none" stroke="#000080" stroke-width=".25"/>
<circle cx="100.3" cy="61.2" r=".48" fill="#000080"/>
<circle cx="100.3" cy="61.2" r=".48" fill="none" stroke="#000080" stroke-width=".2"/>
<path d="M72.8 56.6v2.4h-5.5M85.5 56.4v2.1h-6.7M97.9 56.4v2.4h-7.4M209 73.8h6.6" fill="none" stroke="#000080" stroke-width=".25"/>
<circle cx="215.6" cy="73.8" r=".48" fill="#000080"/>
<circle cx="215.6" cy="73.8" r=".48" fill="none" stroke="#000080" stroke-width=".2"/>
<path d="M219.6 73.8h-4v9.8" fill="none" stroke="#000080" stroke-width=".25"/>
<circle cx="215.6" cy="73.8" r=".48" fill="#000080"/>
<circle cx="215.6" cy="73.8" r=".48" fill="none" stroke="#000080" stroke-width=".2"/>
<circle cx="217.1" cy="73.8" r=".48" fill="#000080"/>
<circle cx="217.1" cy="73.8" r=".48" fill="none" stroke="#000080" stroke-width=".2"/>
<g fill="none" stroke="#000080" stroke-width=".25">
<path d="M12.4 39.2h7.4M155.4 39.4h4.3M12.6 46.4h7.2M152.3 53.3h7.4M154 41.8h5.7M154.5 50.9h5.2M61.1 174.6h4.3M61.3 167.9h4.1M88.2 167.9h4.7M88.2 174.2h5.1M118.7 173.7h4M134.7 173.7h3.8v3.3"/>
<path d="M158.1 172.7h5.9M164.1 175.1h-4.6v.5M61.1 180.8h4.3M61.1 187.3h4.3M88.2 187.3h4.9M88.2 180.6h4.9"/>
</g>
<g font-size="5.2" fill="#000080">
<text x="20" y="29.5">POWER Input</text>
<text x="77.1" y="28.8">Connectors</text>
<text x="138.2" y="30">Jumpers</text>
<text x="211.2" y="31.9">Switching Circuits</text>
<text x="36.2" y="79.9">SENSOR</text>
<text x="117.2" y="79.4">MicroController</text>
<text x="35.3" y="118.6">Mosfet Driver</text>
<text x="139.9" y="161.3">MISC</text>
<text x="16.2" y="163.2">Mounting Holes</text>
<text x="69.9" y="163">Test Points</text>
</g>
<g font-size="2.2">
<text x="35.9" y="20.4">1</text>
<text x="104.4" y="20.4">2</text>
<text x="173.1" y="20.4">3</text>
<text x="241.7" y="20.4">4</text>
<text x="3.9" y="40.6">A</text>
<text x="21.6" y="41.1">2</text>
<text x="21.8" y="38.7">1</text>
<text x="26.2" y="39.9">VBUS</text>
<text x="133.2" y="38.3">1</text>
<text x="161.6" y="39">2</text>
<text x="166.2" y="40.2">2</text>
<text x="273.9" y="40.6">A</text>
<text x="21.6" y="45.9">4</text>
<text x="21.7" y="43.5">3</text>
<text x="26.2" y="42.3">D-</text>
<text x="26.2" y="44.7">D+</text>
<text x="26.2" y="47.1">GND</text>
<text x="46.5" y="45">3</text>
<text x="46.5" y="47.3">2</text>
<text x="46.5" y="42.5">1</text>
<text x="133.2" y="43.1">2</text>
<text x="133.2" y="47.8">3</text>
<text x="166.2" y="42.5">1</text>
<text x="238.4" y="45.7" transform="rotate(-90 238.4 45.7)">2</text>
<text x="21.6" y="50.7">6</text>
<text x="21.7" y="48.3">5</text>
<text x="26.2" y="49.5">SHLD1</text>
<text x="26.2" y="51.9">SHLD2</text>
<text x="73.5" y="50.2" transform="rotate(-90 73.5 50.2)">2</text>
<text x="75.9" y="50.2" transform="rotate(-90 75.9 50.2)">1</text>
<text x="86.2" y="50" transform="rotate(-90 86.2 50)">2</text>
<text x="88.6" y="50" transform="rotate(-90 88.6 50)">1</text>
<text x="98.6" y="50" transform="rotate(-90 98.6 50)">2</text>
<text x="101" y="50" transform="rotate(-90 101 50)">1</text>
<text x="161.6" y="50.5">2</text>
<text x="161.8" y="52.8">1</text>
<text x="166.2" y="51.6">2</text>
<text x="217" y="49.5">1</text>
<text x="228.8" y="49.5">2</text>
<text x="231.4" y="49.5">1</text>
<text x="72.3" y="54.8" transform="rotate(-90 72.3 54.8)">2</text>
<text x="74.7" y="54.6" transform="rotate(-90 74.7 54.6)">1</text>
<text x="85" y="54.5" transform="rotate(-90 85 54.5)">2</text>
<text x="87.4" y="54.4" transform="rotate(-90 87.4 54.4)">1</text>
<text x="97.4" y="54.5" transform="rotate(-90 97.4 54.5)">2</text>
<text x="99.8" y="54.4" transform="rotate(-90 99.8 54.4)">1</text>
<text x="166.2" y="54">1</text>
<text x="215.3" y="59.3">2</text>
<text x="227.3" y="59.3">1</text>
<text x="238.4" y="55.2" transform="rotate(-90 238.4 55.2)">3</text>
<text x="238.1" y="69.5" transform="rotate(-90 238.1 69.5)">2</text>
<text x="216.7" y="73.4">1</text>
<text x="228.5" y="73.4">2</text>
<text x="231.1" y="73.3">1</text>
<text x="215" y="83.1">2</text>
<text x="227" y="83.1">1</text>
<text x="238.1" y="79" transform="rotate(-90 238.1 79)">3</text>
<text x="4.1" y="86">B</text>
<text x="40.8" y="85.6">2</text>
<text x="45.3" y="86.7">VS</text>
<text x="52.7" y="86.7">VOUT</text>
<text x="62.3" y="85.6">4</text>
<text x="274" y="86">B</text>
<text x="20.5" y="90.8" transform="rotate(-90 20.5 90.8)">1</text>
<text x="31.3" y="90.6" transform="rotate(-90 31.3 90.6)">1</text>
<text x="40.8" y="95.1">5</text>
<text x="40.9" y="92.7">1</text>
<text x="45.3" y="93.9">NC</text>
<text x="69" y="90.8" transform="rotate(-90 69 90.8)">1</text>
<text x="217.5" y="95.4">1</text>
<text x="229.3" y="95.4">2</text>
<text x="231.8" y="95.4">1</text>
<text x="238.9" y="91.5" transform="rotate(-90 238.9 91.5)">2</text>
<text x="20.5" y="98.1" transform="rotate(-90 20.5 98.1)">2</text>
<text x="31.3" y="97.8" transform="rotate(-90 31.3 97.8)">2</text>
<text x="40.7" y="97.5">6</text>
<text x="40.8" y="99.9">7</text>
<text x="45.3" y="96.3">NC</text>
<text x="45.3" y="98.7">NC</text>
<text x="45.3" y="101.1">NC</text>
<text x="69" y="98.1" transform="rotate(-90 69 98.1)">2</text>
<text x="238.9" y="101" transform="rotate(-90 238.9 101)">3</text>
<text x="40.8" y="102.3">8</text>
<text x="45.3" y="103.5">NC</text>
<text x="54.1" y="103.5">GND</text>
<text x="62.3" y="102.3">3</text>
<text x="215.7" y="105.2">2</text>
<text x="227.8" y="105.2">1</text>
<text x="239" y="114" transform="rotate(-90 239 114)">2</text>
<text x="217.6" y="117.8">1</text>
<text x="229.4" y="117.8">2</text>
<text x="231.9" y="117.8">1</text>
<text x="239" y="123.4" transform="rotate(-90 239 123.4)">3</text>
<text x="4" y="131.4">C</text>
<text x="24.9" y="126.9">2</text>
<text x="32.2" y="126.9">1</text>
<text x="42.4" y="128.6">2</text>
<text x="64" y="126.2">6</text>
<text x="64" y="130.9">7</text>
<text x="76.4" y="129.2" transform="rotate(-90 76.4 129.2)">1</text>
<text x="215.9" y="127.6">2</text>
<text x="227.9" y="127.6">1</text>
<text x="273.9" y="131.4">C</text>
<text x="24.7" y="136.9">2</text>
<text x="32" y="136.9">1</text>
<text x="42.6" y="135.7">1</text>
<text x="47" y="136.9">VDD</text>
<text x="55.8" y="136.9">GND</text>
<text x="64" y="135.7">4</text>
<text x="76.4" y="136.5" transform="rotate(-90 76.4 136.5)">2</text>
<text x="238.8" y="136.4" transform="rotate(-90 238.8 136.4)">2</text>
<text x="42.5" y="138.1">8</text>
<text x="42.5" y="142.9">3</text>
<text x="47" y="139.3">VDD</text>
<text x="55.8" y="139.3">GND</text>
<text x="64" y="138.1">5</text>
<text x="217.5" y="140.3">1</text>
<text x="229.2" y="140.3">2</text>
<text x="231.8" y="140.3">1</text>
<text x="24.7" y="147.4">2</text>
<text x="32" y="147.4">1</text>
<text x="47" y="144.1">NC</text>
<text x="238.8" y="145.9" transform="rotate(-90 238.8 145.9)">3</text>
<text x="215.7" y="150">2</text>
<text x="227.8" y="150">1</text>
<text x="166.1" y="172.3">1</text>
<text x="4" y="176.8">D</text>
<text x="165.9" y="174.7">2</text>
<text x="189.8" y="176.8">Title</text>
<text x="273.9" y="176.8">D</text>
<text x="189.8" y="184">Size</text>
<text x="201.8" y="184">Number</text>
<text x="249.6" y="184">Revision</text>
<text x="189.8" y="191.1">Date:</text>
<text x="191" y="187.5">A4</text>
<text x="200.6" y="191.1">12/02/2025</text>
<text x="237.6" y="191.1">Sheet of</text>
<text x="35.9" y="197.1">1</text>
<text x="104.4" y="197.1">2</text>
<text x="173.1" y="197.1">3</text>
<text x="189.8" y="193.5">File:</text>
<text x="200.6" y="193.5">D:\MT Tech\..\Sheet1.SchDoc</text>
<text x="237.6" y="193.5">Drawn By:</text>
<text x="241.7" y="197.1">4</text>
</g>
<g font-size="2.2" fill="#000080">
<text x="126.5" y="33.5">J1</text>
<text x="24.3" y="36.1">J?</text>
<text x="37.9" y="41.4">J3</text>
<text x="70.4" y="41.9">J4 PUMP</text>
<text x="83.1" y="41.6">J5 Valve 1</text>
<text x="95.5" y="41.6">J6 Valve 2</text>
<text x="128.8" y="37.8">1</text>
<text x="164.5" y="36.6">J2</text>
<text x="128.7" y="42.5">2</text>
<text x="128.7" y="47.3">3</text>
<text x="37.9" y="50.5">PJ-102A</text>
<text x="164.5" y="48">J7</text>
<text x="217.3" y="52.9">1k</text>
<text x="219.5" y="48.6">R1</text>
<text x="241.5" y="49">Q1</text>
<text x="241.5" y="51.4">IRF540</text>
<text x="24.3" y="55.7">M701-330442</text>
<text x="218" y="58.3">R2</text>
<text x="218" y="62.6">100k</text>
<text x="217" y="76.7">1k</text>
<text x="219.2" y="72.4">R3</text>
<text x="241.2" y="72.9">Q2</text>
<text x="241.2" y="75.3">IRF540</text>
<text x="43.6" y="83.2">U1</text>
<text x="217.7" y="82.2">R4</text>
<text x="217.7" y="86.4">100k</text>
<text x="23.1" y="94.1">C1</text>
<text x="33.9" y="93.8">C2</text>
<text x="71.6" y="94.1">C3</text>
<text x="220" y="94.4">R5</text>
<text x="242" y="94.9">Q3</text>
<text x="33.9" y="96.2">1µF</text>
<text x="71.6" y="96.4">470pF</text>
<text x="217.8" y="98.7">1k</text>
<text x="242" y="97.3">IRF540</text>
<text x="43.6" y="107.1">MP3V5050GP</text>
<text x="218.5" y="104.2">R6</text>
<text x="218.5" y="108.5">100k</text>
<text x="220.1" y="116.9">R7</text>
<text x="242.1" y="117.3">Q4</text>
<text x="242.1" y="119.7">IRF540</text>
<text x="27.6" y="124.8">C4</text>
<text x="45.3" y="123.8">U2</text>
<text x="217.9" y="121.2">1k</text>
<text x="27.6" y="131.4">4.7µF</text>
<text x="218.6" y="130.9">100k</text>
<text x="218.6" y="126.6">R8</text>
<text x="27.4" y="134.8">C6</text>
<text x="79" y="132.5">C5</text>
<text x="217.8" y="143.6">1k</text>
<text x="219.9" y="139.3">R9</text>
<text x="241.9" y="139.8">Q5</text>
<text x="241.9" y="142.2">IRF540</text>
<text x="27.4" y="145.3">C7</text>
<text x="45.3" y="147.7">TC4420IJA</text>
<text x="218.4" y="149.1">R10</text>
<text x="218.4" y="153.4">100k</text>
<text x="20.2" y="167.7">*1</text>
<text x="37.7" y="167.7">*2</text>
<text x="127.3" y="168">DS1</text>
<text x="167.9" y="167.3">LS1</text>
<text x="127.3" y="178.2">304090040</text>
<text x="21" y="181.8">*4</text>
<text x="38.6" y="180.8">*3</text>
<text x="167.9" y="182.1">SD1209T5-A1</text>
</g>
<g font-size="2.2" fill="#800000">
<text x="12.4" y="38.7">USB_5</text>
<text x="50.7" y="38.3">DC_5</text>
<text x="136.1" y="38.3">DC_5</text>
<text x="154" y="41.4">u_VCC 1</text>
<text x="155.4" y="39">+5</text>
<text x="12.6" y="45.9">GND</text>
<text x="107.3" y="42.3">+5</text>
<text x="136.1" y="43.1">+5</text>
<text x="136.1" y="47.8">USB_5</text>
<text x="233.6" y="42.3">Pump</text>
<text x="152.3" y="52.8">u_GND</text>
<text x="154.5" y="50.5">GND</text>
<text x="209.2" y="49.5">In_1</text>
<text x="52.1" y="55">GND</text>
<text x="67.3" y="58.5">Pump</text>
<text x="78.8" y="58.1">Valve 1</text>
<text x="90.5" y="58.3">Valve 2</text>
<text x="232.1" y="65.7">Valve 1</text>
<text x="251" y="60.2">GND</text>
<text x="209" y="73.4">In_2</text>
<text x="71.1" y="85.6">ADC_In</text>
<text x="231.1" y="87.9">Valve 2</text>
<text x="209" y="95.3">In_3</text>
<text x="10.6" y="109.2">GND</text>
<text x="231.4" y="110.7">Buzzer</text>
<text x="208.7" y="117.8">In_4</text>
<text x="70.4" y="123.5">In_1</text>
<text x="35.8" y="128.6">Input</text>
<text x="234.3" y="133.1">LED</text>
<text x="208.2" y="140.3">In_5</text>
<text x="13.9" y="147.2">GND</text>
<text x="69.8" y="151.3">GND</text>
<text x="61.3" y="167.5">In_1</text>
<text x="92.8" y="167.5">In_5</text>
<text x="93.3" y="173.7">+5</text>
<text x="118.7" y="173.2">LED</text>
<text x="158.1" y="172.3">Buzzer</text>
<text x="61.1" y="174.2">In_2</text>
<text x="61.1" y="180.4">In_3</text>
<text x="93.1" y="180.1">GND</text>
<text x="136.2" y="183.7">GND</text>
<text x="157.2" y="182.3">GND</text>
<text x="61.1" y="186.8">In_4</text>
<text x="93.1" y="186.8">ADC_In</text>
</g>
<g font-size="2.1" fill="#000080">
<text x="65.2" y="166.6">TP1</text>
<text x="85.1" y="166.6">TP2</text>
<text x="65.2" y="170.4">TEST-POINT3X5</text>
<text x="65.2" y="173.3">TP4</text>
<text x="85.1" y="170.4">TEST-POINT3X5</text>
<text x="85.1" y="172.8">TP3</text>
<text x="65.2" y="177.1">TEST-POINT3X5</text>
<text x="65.2" y="179.5">TP5</text>
<text x="85.1" y="176.6">TEST-POINT3X5</text>
<text x="85.1" y="179.2">TP6</text>
<text x="65.2" y="183.3">TEST-POINT3X5</text>
<text x="65.2" y="185.9">TP7</text>
<text x="85.1" y="183.1">TEST-POINT3X5</text>
<text x="85.1" y="185.9">TP8</text>
<text x="65.2" y="189.8">TEST-POINT3X5</text>
<text x="85.1" y="189.8">TEST-POINT3X5</text>
</g>
<g font-size="1.7" fill="#000080">
<text x="126.5" y="55.1">B3B-XH-A(LF)(SN)</text>
<text x="23.1" y="96.5">0.01µF</text>
<text x="79" y="135">2500pF</text>
<text x="27.4" y="141.1">0.1µF</text>
<text x="27.4" y="151.6">0.1µF</text>
</g>
<g font-size="1.3" fill="#000080">
<text x="23.5" y="171">MH</text>
<text x="40.9" y="171">MH</text>
<text x="18.8" y="174.5">MHNP3P2mm</text>
<text x="36.2" y="174.5">MHNP3P2mm</text>
<text x="24.2" y="185.1">MH</text>
<text x="41.8" y="184.1">MH</text>
<text x="19.5" y="188.6">MHNP3P2mm</text>
<text x="37.2" y="187.7">MHNP3P2mm</text>
</g>
</svg>
